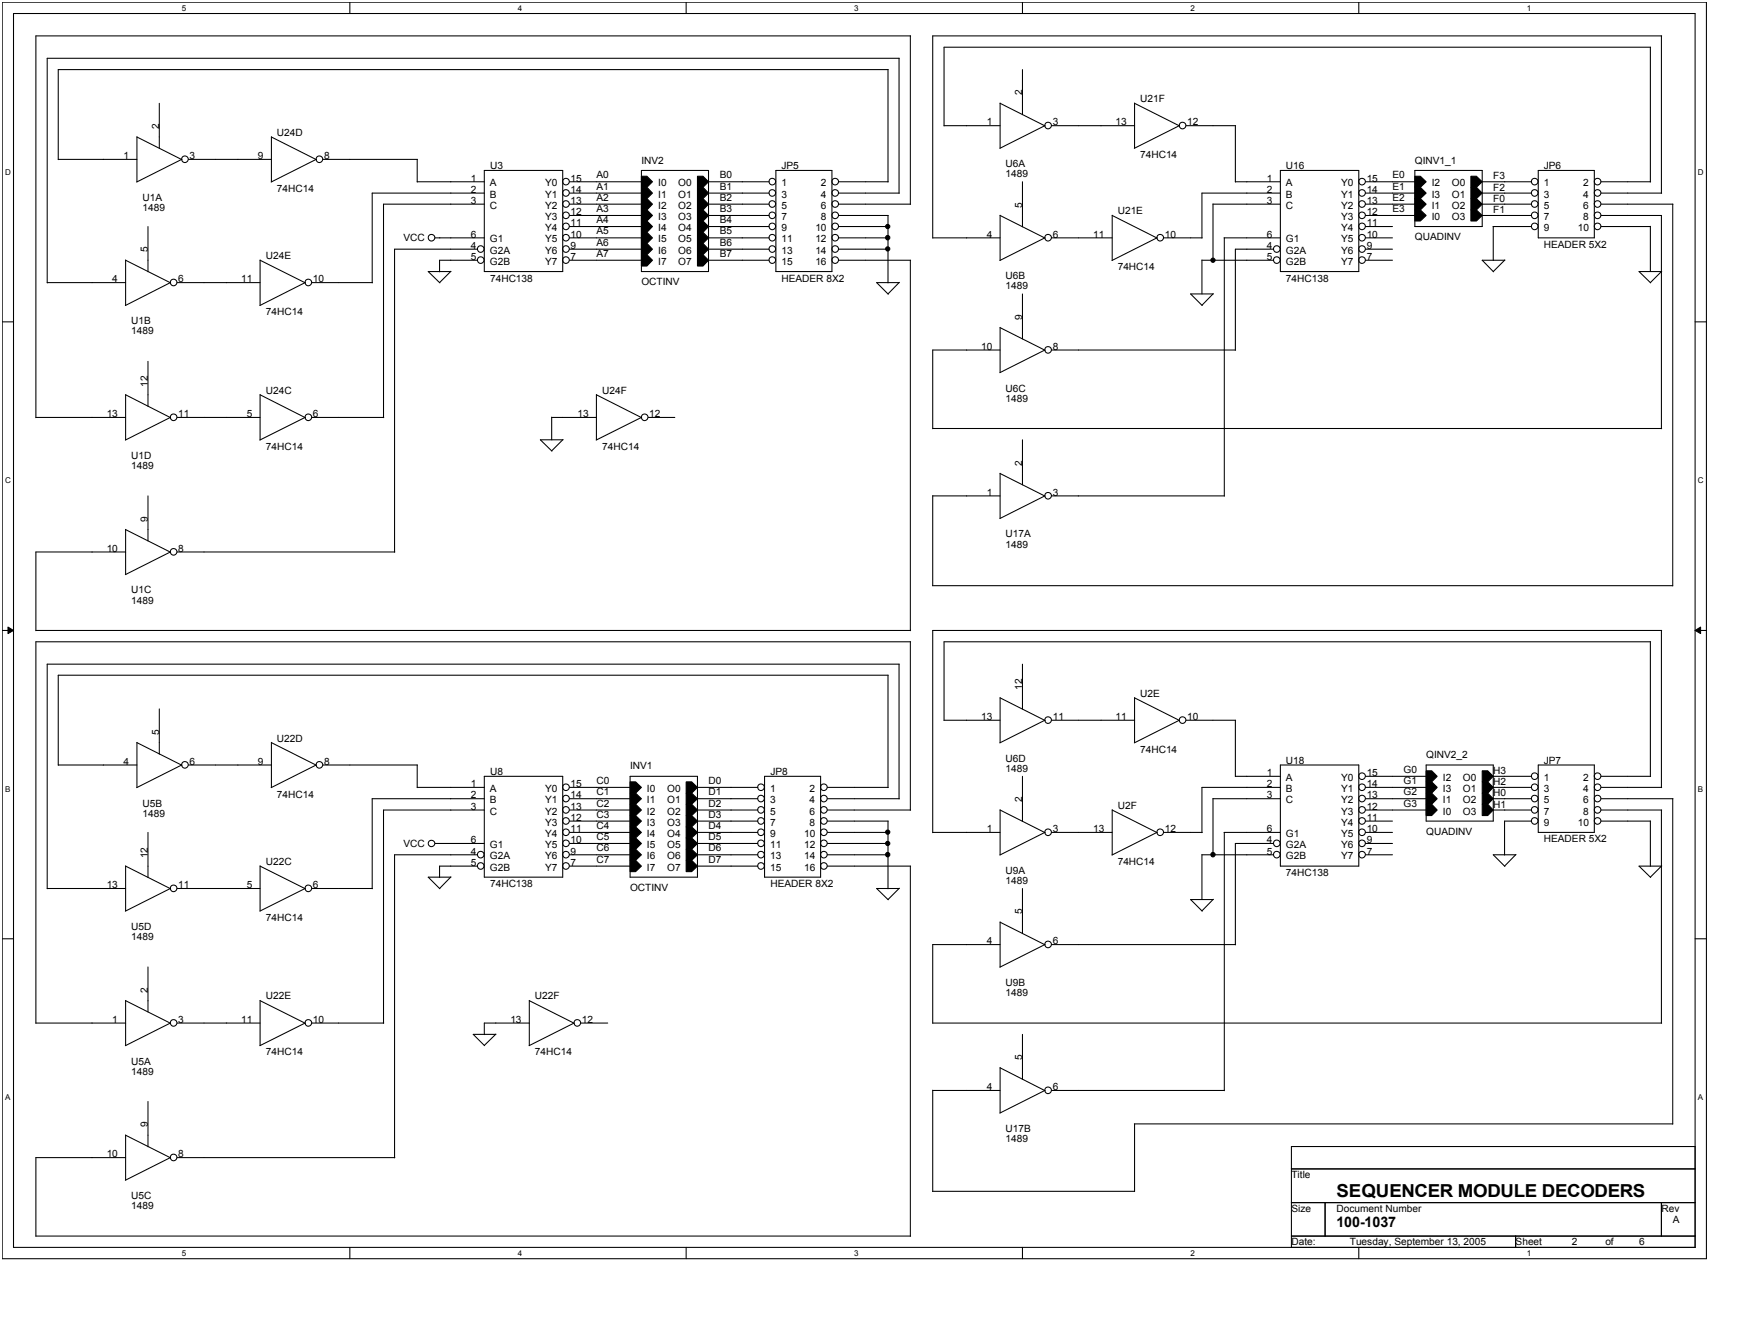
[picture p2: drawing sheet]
<svg xmlns="http://www.w3.org/2000/svg" width="279mm" height="216mm" viewBox="0 0 279 216" stroke-linecap="round" stroke-linejoin="round" font-family="sans-serif">
<path d="M.4 .4h274.1v202h-274.1zM2.2 2.2h270.5v198.3h-270.5z" fill="none" stroke="#000" stroke-width=".17"/>
<g fill="#fff">
<path d="M29.2 .6h.7v1.4h-.7z"/>
<path d="M29.2 200.7h.7v1.4h-.7z"/>
</g>
<path d="M56.3 .4v1.8M56.3 200.5v1.9" fill="none" stroke="#000" stroke-width=".17"/>
<g fill="#fff">
<path d="M83.3 .6h.7v1.4h-.7z"/>
<path d="M83.3 200.7h.7v1.4h-.7z"/>
</g>
<path d="M110.4 .4v1.8M110.4 200.5v1.9" fill="none" stroke="#000" stroke-width=".17"/>
<g fill="#fff">
<path d="M137.4 .6h.7v1.4h-.7z"/>
<path d="M137.4 200.7h.7v1.4h-.7z"/>
</g>
<path d="M164.5 .4v1.8M164.5 200.5v1.9" fill="none" stroke="#000" stroke-width=".17"/>
<g fill="#fff">
<path d="M191.5 .6h.7v1.4h-.7z"/>
<path d="M191.5 200.7h.7v1.4h-.7z"/>
</g>
<path d="M218.6 .4v1.8M218.6 200.5v1.9" fill="none" stroke="#000" stroke-width=".17"/>
<g fill="#fff">
<path d="M245.6 .6h.7v1.4h-.7z"/>
<path d="M245.6 200.7h.7v1.4h-.7z"/>
<path d="M.8 26.9h.9v1.4h-.9z"/>
<path d="M273.1 26.9h.9v1.4h-.9z"/>
<path d="M.8 76.5h.9v1.4h-.9z"/>
<path d="M273.1 76.5h.9v1.4h-.9z"/>
</g>
<path d="M.4 51.7h1.8M272.7 51.7h1.8" fill="none" stroke="#000" stroke-width=".17"/>
<g fill="#fff">
<path d="M.8 126.1h.8v1.4h-.8z"/>
<path d="M273.1 126.1h.8v1.4h-.8z"/>
</g>
<path d="M.4 101.4h1.8M272.7 101.4h1.8" fill="none" stroke="#000" stroke-width=".17"/>
<path d="M1.3 100.8l.9 .6-.9 .5zM272.7 101.4l.8-.6v1.1z" fill="#000"/>
<path d="M1.3 100.8l.9 .6-.9 .5zM272.7 101.4l.8-.6v1.1z" fill="none" stroke="#000" stroke-width=".16"/>
<g fill="#fff">
<path d="M.8 175.7h.8v1.4h-.8z"/>
<path d="M273.1 175.7h.8v1.4h-.8z"/>
</g>
<g fill="none" stroke="#000" stroke-width=".17">
<path d="M25.6 16.6v7.2M142.8 11.2v18.1M142.9 11.2h-133.5v14.5M144.6 9.4v21.7M144.7 9.4h-137.1v36.1M146.4 5.8v27.1M146.5 5.8h-140.7v61.3M160.9 16.6l7.2 3.6M160.9 16.6v7.2M164.5 11.2v7.2M182.5 16.6l7.2 3.6M182.5 16.6v7.2"/>
<path d="M265.5 7.6v21.7M265.5 7.6h-113.6v12.6M267.2 5.8v25.3M267.3 5.8h-117.3v32.5M9.4 25.6h12.6M22 22l7.3 3.7M22 22v7.2M23.8 36.4v7.3M29.2 25.6l-7.2 3.7M30.3 25.6h13.4M43.7 22v7.2M43.7 22l7.2 3.7"/>
<path d="M50.9 25.6l-7.3 3.7M52 25.6h15.1M67.1 29.2h10.8M67.1 25.6v3.7M70 38.2h7.9M77.9 27.4h12.6v16.3h-12.6zM77.9 31h-18v14.5M77.9 32.8h-16.2v34.3M91.6 36.4h11.6M91.6 38.2h11.6M91.6 29.2h11.6M91.6 31h11.6"/>
<path d="M91.6 32.8h11.6M91.6 34.6h11.6M103.2 28.3h.9l.8 .9-.8 .9h-.9zM103.2 30.1h.9l.8 .9-.8 .9h-.9zM103.2 31.9h.9l.8 .9-.8 1h-.9zM103.2 33.8h.9l.8 .8-.8 .9h-.9zM103.2 35.5h.9l.8 .9-.8 .9h-.9zM103.2 37.3h.9l.8 .9-.8 .9h-.9zM103.2 39.1h.9l.8 1-.8 .8h-.9zM103.2 27.4h10.8v16.3h-10.8zM112.2 28.3h.9l.9 .9-.9 .9h-.9zM112.2 30.1h.9l.9 .9-.9 .9h-.9z"/>
<path d="M112.2 31.9h.9l.9 .9-.9 1h-.9zM112.2 33.8h.9l.9 .8-.9 .9h-.9zM112.2 35.5h.9l.9 .9-.9 .9h-.9zM112.2 37.3h.9l.9 .9-.9 .9h-.9zM112.2 39.1h.9l.9 1-.9 .8h-.9zM114 36.4h9.7M114 38.2h9.7M114 29.2h9.7M114 31h9.7M114 32.8h9.7M114 34.6h9.7M124.8 27.4h9v16.3h-9z"/>
<path d="M134.9 36.4h8M134.9 38.2h8M134.9 29.2h8M134.9 31h9.8M134.9 32.8h11.6M134.9 34.6h8M142.8 34.6v10.9M150 38.2h10.9M151.9 20.2h9M160.9 34.6v7.2M160.9 34.6l7.2 3.7M164.5 29.2v7.3"/>
<path d="M168.1 20.2l-7.3 3.6M168.1 38.2l-7.3 3.7M169.2 38.2h9.7M169.2 20.2h13.3M178.9 34.6v7.2M178.9 34.6l7.2 3.7M186.1 38.2l-7.2 3.7M187.2 38.2h6.2M189.7 20.2l-7.2 3.6M190.8 20.2h8M195.1 32.8h10.8M195.1 32.8v9"/>
<path d="M196.9 38.2h9M196.9 38.2v41.6M198.7 29.2h7.2M198.7 20.2v9.1M205.9 27.4h12.7v16.3h-12.7zM205.9 31h-12.6v7.3M219.7 36.4h4.3M219.7 38.2h4.3M219.7 29.2h7.9M219.7 31h7.9M219.7 32.8h7.9M219.7 34.6h7.9"/>
<path d="M227.6 28.3h.9l.9 .9-.9 .9h-.9zM227.6 30.1h.9l.9 .9-.9 .9h-.9zM227.6 31.9h.9l.9 .9-.9 1h-.9zM227.6 33.8h.9l.9 .8-.9 .9h-.9zM227.6 27.4h10.8v9h-10.8zM236.6 28.3h.9l.9 .9-.9 .9h-.9zM236.6 30.1h.9l.9 .9-.9 .9h-.9zM236.6 31.9h.9l.9 .9-.9 1h-.9zM236.6 33.8h.9l.9 .8-.9 .9h-.9zM238.4 29.2h7.9M238.4 31h7.9M238.4 32.8h7.9"/>
<path d="M238.4 34.6h7.9M240.2 36.4h6.1M240.2 36.4v5.5M247.4 27.4h9v10.8h-9zM257.5 34.6h9.7v34.3M257.5 36.4h8M257.5 29.2h8M257.5 31h9.8M257.5 32.8h11.6M265.5 36.4v7.3M269.1 32.8v61.4M7.6 45.4h12.6"/>
<path d="M20.2 41.8v7.3M20.2 41.8l7.2 3.7M23.8 58.1v7.2M27.4 45.4l-7.2 3.7M28.5 45.4h13.3M41.8 41.8l7.3 3.7M41.8 41.8v7.3M49.1 45.4l-7.3 3.7M50.2 45.4h9.7M72.5 43.7h-3.6l1.8 1.8M72.5 43.6l-1.8 1.8M76.8 41.8h-6.1v1.9"/>
<path d="M76.8 40.1h-13.3v48.7M91.6 41.8h11.6M91.6 40.1h11.6M103.2 40.9h.9l.8 .9-.8 1h-.9zM112.2 40.9h.9l.9 .9-.9 1h-.9zM114 41.8h9.7M114 40.1h9.7M134.9 41.8h11.6M134.9 40.1h8M144.7 45.4h-3.7l1.9 1.9M144.7 45.4l-1.9 1.9M146.4 41.8v59.6"/>
<path d="M160.9 52.6v7.3M160.9 52.7l7.2 3.6M160.9 56.3h-10.9v12.6M164.5 47.3v7.2M168.1 56.3l-7.3 3.6M169.2 56.3h29.6M193.3 41.8h11.5M193.3 41.8v5.5M195.2 47.3h-3.7l1.9 1.8M195.2 47.2l-1.9 1.9M204.8 40.1h-6.1v16.2M219.7 41.8h4.3"/>
<path d="M219.7 40.1h4.3M242.1 41.8h-3.7l1.8 1.9M242.1 41.8l-1.9 1.9M267.3 43.7h-3.7l1.9 1.8M267.3 43.6l-1.8 1.8M5.8 67.1h14.4M20.2 63.4v7.3M20.2 63.5l7.2 3.6M23.8 79.7v7.3M27.4 67.1l-7.2 3.6M28.5 67.1h13.3M41.8 63.4v7.3"/>
<path d="M41.8 63.5l7.3 3.6M49.1 67.1l-7.3 3.6M50.2 67.1h11.5M88.7 67.1h7.2M88.7 67.1v3.6M90.6 70.7h-3.7l1.9 1.8M90.6 70.7l-1.9 1.8M95.9 63.5l7.3 3.6M95.9 63.4v7.3M103.2 67.1l-7.3 3.6M104.3 67.1h4.2M150 79.7h10.9"/>
<path d="M150 79.7v14.5M150 68.9h117.3M160.9 76.1v7.2M160.9 76.1l7.2 3.7M164.5 70.7v7.2M168.1 79.7l-7.3 3.7M169.2 79.7h27.7M20.2 85.1v7.2M20.2 85.1l7.2 3.7M20.2 88.7h-14.4v12.7M27.4 88.7l-7.2 3.7M28.5 88.7h35"/>
<path d="M150 94.2h119.1M5.8 101.4h140.7M22 119.3v7.3M22 119.4l7.3 3.6M25.6 114v7.2M43.7 119.4l7.2 3.6M43.7 119.3v7.3M142.8 108.5v18.1M142.9 108.5h-133.5v14.5M144.6 106.8v21.6M144.7 106.8h-137.1v36.1M146.4 103.2v27.1"/>
<path d="M146.5 103.2h-140.7v61.3M151.9 115.8h9M160.9 112.1v7.3M160.9 112.2l7.2 3.6M164.5 106.8v7.2M168.1 115.8l-7.3 3.6M169.2 115.8h13.3M182.5 112.1v7.3M182.5 112.2l7.2 3.6M189.7 115.8l-7.2 3.6M190.8 115.8h8M198.7 115.8v9"/>
<path d="M265.5 103.2v21.6M265.5 103.2h-113.6v12.6M267.2 101.4v25.2M267.3 101.4h-117.3v32.5M9.4 123h12.6M20.2 139.2v7.2M20.2 139.2l7.2 3.7M23.8 133.8v7.3M29.2 123l-7.2 3.6M30.3 123h13.4M41.8 139.2v7.2M41.8 139.2l7.3 3.7"/>
<path d="M50.9 123l-7.3 3.6M52 123h15.1M67.1 126.6h10.8M67.1 123v3.6M70 135.6h7.9M76.8 139.2h-6.1v1.9M76.8 137.4h-13.3v48.7M77.9 124.8h12.6v16.2h-12.6zM77.9 128.4h-18v14.5M77.9 130.2h-16.2v34.3M91.6 132h9.8M91.6 135.6h9.8"/>
<path d="M91.6 139.2h9.8M91.6 137.4h9.8M91.6 133.8h9.8M91.6 126.6h9.8M91.6 128.4h9.8M91.6 130.2h9.8M101.4 125.7h.8l1 .9-1 .9h-.8zM101.4 127.5h.8l1 .9-1 .9h-.8zM101.4 129.3h.8l1 .9-1 .9h-.8zM101.4 131.1h.8l1 .9-1 .9h-.8zM101.4 132.9h.8l1 .9-1 .9h-.8zM101.4 134.7h.8l1 .9-1 .9h-.8z"/>
<path d="M101.4 136.5h.8l1 .9-1 .9h-.8zM101.4 138.3h.8l1 .9-1 .9h-.8zM101.4 124.8h10.8v16.2h-10.8zM110.4 125.7h.9l.9 .9-.9 .9h-.9zM110.4 127.5h.9l.9 .9-.9 .9h-.9zM110.4 129.3h.9l.9 .9-.9 .9h-.9zM110.4 131.1h.9l.9 .9-.9 .9h-.9zM110.4 132.9h.9l.9 .9-.9 .9h-.9zM110.4 134.7h.9l.9 .9-.9 .9h-.9zM110.4 136.5h.9l.9 .9-.9 .9h-.9zM110.4 138.3h.9l.9 .9-.9 .9h-.9zM112.2 132h9.7"/>
<path d="M112.2 135.6h9.7M112.2 139.2h9.7M112.2 137.4h9.7M112.2 133.8h9.7M112.2 126.6h9.7M112.2 128.4h9.7M112.2 130.2h9.7M123 124.8h9v16.2h-9zM133.1 132h9.8M133.1 135.6h9.8M133.1 139.2h13.4M133.1 137.4h9.8"/>
<path d="M133.1 133.8h9.8M133.1 126.6h9.8M133.1 128.4h11.6M133.1 130.2h13.4M142.8 132v10.9M146.4 139.2v59.6M150 133.8h10.9M160.9 130.2v7.2M160.9 130.2l7.2 3.7M164.5 124.8v7.2M168.1 133.8l-7.3 3.7M169.2 133.8h9.7"/>
<path d="M178.9 130.2l7.2 3.7M178.9 130.2v7.2M186.1 133.8l-7.2 3.7M187.2 133.8h6.2M193.3 137.4h11.5M193.3 137.4v7.2M195.1 128.4h10.8M195.1 128.4v9M196.9 133.8h9M196.9 133.8v41.5M198.7 124.8h7.2M204.8 135.6h-6.1v16.3"/>
<path d="M205.9 123h12.7v16.2h-12.7zM205.9 126.6h-12.6v7.3M219.7 124.8h9.7M219.7 132h4.3M219.7 135.6h4.3M219.7 137.4h4.3M219.7 133.8h4.3M219.7 126.6h9.7M219.7 128.4h9.7M219.7 130.2h9.7M229.4 123.9h.9l.9 .9-.9 .9h-.9zM229.4 125.7h.9l.9 .9-.9 .9h-.9z"/>
<path d="M229.4 127.5h.9l.9 .9-.9 .9h-.9zM229.4 129.3h.9l.9 .9-.9 .9h-.9zM229.4 123h10.8v9h-10.8zM238.4 123.9h.9l.9 .9-.9 .9h-.9zM238.4 125.7h.9l.9 .9-.9 .9h-.9zM238.4 127.5h.9l.9 .9-.9 .9h-.9zM238.4 129.3h.9l.9 .9-.9 .9h-.9zM240.2 124.8h6.1M240.2 126.6h6.1M240.2 128.4h6.1M240.2 130.2h6.1M243.8 137.4h-3.6l1.9 1.9"/>
<path d="M243.8 137.4l-1.8 1.8M246.3 132h-4.3v5.5M247.4 123h9v10.8h-9zM257.5 124.8h8M257.5 132h8M257.5 126.6h9.8M257.5 128.4h11.6M257.5 130.2h9.8M265.5 132v7.3M267.2 130.2v34.3M267.3 139.2h-3.7l1.9 1.9M267.3 139.2l-1.8 1.8"/>
<path d="M269.1 128.4v52.3M.4 150.9h1.8M7.6 142.8h12.6M23.8 155.4v7.3M27.4 142.8l-7.2 3.7M28.5 142.8h13.3M49.1 142.8l-7.3 3.7M50.2 142.8h9.7M72.5 141h-3.6l1.8 1.9M72.5 141l-1.8 1.8M144.7 142.8h-3.7l1.9 1.9M144.7 142.8l-1.9 1.8"/>
<path d="M160.9 148.2v7.2M160.9 148.3l7.2 3.6M160.9 151.9h-10.9v12.6M164.5 142.8v7.3M168.1 151.9l-7.3 3.6M169.2 151.9h29.6M195.2 144.6h-3.7l1.9 1.9M195.2 144.6l-1.9 1.8M272.7 150.9h1.8M5.8 164.5h14.4M20.2 160.9l7.2 3.6M20.2 160.8v7.3"/>
<path d="M23.8 177.1v7.3M27.4 164.5l-7.2 3.6M28.5 164.5h13.3M41.8 160.8v7.3M41.8 160.9l7.3 3.6M49.1 164.5l-7.3 3.6M50.2 164.5h11.5M79.8 166.3h-3.7l1.8 1.8M79.8 166.2l-1.9 1.9M85.1 164.5h-7.2v1.8M85.1 160.9l7.3 3.6M85.1 160.8v7.3"/>
<path d="M92.3 164.5l-7.2 3.6M93.4 164.5h4.4M150 164.5h117.3M150 175.3h10.9M150 175.3v16.2M160.9 171.6v7.3M160.9 171.7l7.2 3.6M164.5 166.3v7.2M168.1 175.3l-7.3 3.6M169.2 175.3h27.7M5.8 198.7h140.7M20.2 182.5v7.2"/>
<path d="M20.2 182.5l7.2 3.6M20.2 186.1h-14.4v12.7M27.4 186.1l-7.2 3.6M28.5 186.1h35M150 191.5h32.5M182.5 180.7h86.6M182.5 180.7v10.9M207.7 184.3h65v16.2h-65zM207.7 187.9h65M207.7 193.3h65M207.7 198.7h65M213.1 193.3v5.4"/>
<path d="M243.8 198.7v1.8M267.2 193.3v5.4"/>
<circle cx="29.7" cy="25.6" r=".54"/>
<circle cx="51.4" cy="25.6" r=".54"/>
<circle cx="69.4" cy="38.2" r=".54"/>
<circle cx="91" cy="31" r=".54"/>
<circle cx="91" cy="29.2" r=".54"/>
<circle cx="91" cy="34.6" r=".54"/>
<circle cx="91" cy="32.8" r=".54"/>
<circle cx="91" cy="38.2" r=".54"/>
<circle cx="91" cy="36.4" r=".54"/>
<circle cx="124.2" cy="31" r=".54"/>
<circle cx="124.2" cy="29.2" r=".54"/>
<circle cx="124.2" cy="34.6" r=".54"/>
<circle cx="124.2" cy="32.8" r=".54"/>
<circle cx="124.2" cy="38.2" r=".54"/>
<circle cx="124.2" cy="36.4" r=".54"/>
<circle cx="134.3" cy="31" r=".54"/>
<circle cx="134.3" cy="29.2" r=".54"/>
<circle cx="134.3" cy="34.6" r=".54"/>
<circle cx="134.3" cy="32.8" r=".54"/>
<circle cx="134.3" cy="38.2" r=".54"/>
<circle cx="134.3" cy="36.4" r=".54"/>
<circle cx="142.8" cy="38.2" r=".35"/>
<circle cx="142.8" cy="36.4" r=".34"/>
<circle cx="168.6" cy="20.2" r=".54"/>
<circle cx="168.6" cy="38.2" r=".54"/>
<circle cx="186.6" cy="38.2" r=".54"/>
<circle cx="190.2" cy="20.2" r=".54"/>
<circle cx="219.1" cy="29.2" r=".54"/>
<circle cx="219.1" cy="31" r=".54"/>
<circle cx="219.1" cy="34.6" r=".54"/>
<circle cx="219.1" cy="32.8" r=".54"/>
<circle cx="219.1" cy="38.2" r=".54"/>
<circle cx="219.1" cy="36.4" r=".54"/>
<circle cx="246.9" cy="31" r=".54"/>
<circle cx="246.9" cy="29.2" r=".54"/>
<circle cx="246.9" cy="34.6" r=".54"/>
<circle cx="246.9" cy="32.8" r=".54"/>
<circle cx="246.9" cy="36.4" r=".54"/>
<circle cx="257" cy="31" r=".54"/>
<circle cx="257" cy="29.2" r=".54"/>
<circle cx="257" cy="34.6" r=".54"/>
<circle cx="257" cy="32.8" r=".54"/>
<circle cx="257" cy="36.4" r=".54"/>
<circle cx="27.9" cy="45.4" r=".54"/>
<circle cx="49.6" cy="45.4" r=".54"/>
<circle cx="77.3" cy="40" r=".54"/>
<circle cx="77.3" cy="41.8" r=".54"/>
<circle cx="91" cy="40" r=".54"/>
<circle cx="91" cy="41.8" r=".54"/>
<circle cx="124.2" cy="40" r=".54"/>
<circle cx="124.2" cy="41.8" r=".54"/>
<circle cx="134.3" cy="40" r=".54"/>
<circle cx="134.3" cy="41.8" r=".54"/>
<circle cx="142.8" cy="40" r=".34"/>
<circle cx="168.6" cy="56.2" r=".54"/>
<circle cx="195.1" cy="41.8" r=".34"/>
<circle cx="205.4" cy="40" r=".54"/>
<circle cx="205.4" cy="41.8" r=".54"/>
<circle cx="219.1" cy="40" r=".54"/>
<circle cx="219.1" cy="41.8" r=".54"/>
<circle cx="27.9" cy="67.1" r=".54"/>
<circle cx="49.6" cy="67.1" r=".54"/>
<circle cx="103.7" cy="67.1" r=".54"/>
<circle cx="168.6" cy="79.7" r=".54"/>
<circle cx="27.9" cy="88.7" r=".54"/>
<circle cx="168.6" cy="115.8" r=".54"/>
<circle cx="190.2" cy="115.8" r=".54"/>
<circle cx="29.7" cy="123" r=".54"/>
<circle cx="51.4" cy="123" r=".54"/>
<circle cx="69.4" cy="135.6" r=".52"/>
<circle cx="77.3" cy="137.4" r=".54"/>
<circle cx="77.3" cy="139.2" r=".54"/>
<circle cx="91" cy="128.4" r=".54"/>
<circle cx="91" cy="132" r=".54"/>
<circle cx="91" cy="135.6" r=".54"/>
<circle cx="91" cy="137.4" r=".54"/>
<circle cx="91" cy="130.2" r=".54"/>
<circle cx="91" cy="126.6" r=".54"/>
<circle cx="91" cy="139.2" r=".54"/>
<circle cx="91" cy="133.8" r=".54"/>
<circle cx="122.4" cy="126.6" r=".54"/>
<circle cx="122.4" cy="132" r=".54"/>
<circle cx="122.4" cy="130.2" r=".54"/>
<circle cx="122.4" cy="128.4" r=".54"/>
<circle cx="122.4" cy="137.4" r=".54"/>
<circle cx="122.4" cy="135.6" r=".54"/>
<circle cx="122.4" cy="139.2" r=".54"/>
<circle cx="122.4" cy="133.8" r=".54"/>
<circle cx="132.5" cy="130.2" r=".54"/>
<circle cx="132.5" cy="137.4" r=".54"/>
<circle cx="132.5" cy="126.6" r=".54"/>
<circle cx="132.5" cy="128.4" r=".54"/>
<circle cx="132.5" cy="135.6" r=".54"/>
<circle cx="132.5" cy="132" r=".54"/>
<circle cx="132.5" cy="139.2" r=".54"/>
<circle cx="132.5" cy="133.8" r=".54"/>
<circle cx="142.8" cy="137.4" r=".35"/>
<circle cx="142.8" cy="135.6" r=".34"/>
<circle cx="142.8" cy="133.8" r=".34"/>
<circle cx="168.6" cy="133.8" r=".54"/>
<circle cx="186.6" cy="133.8" r=".54"/>
<circle cx="195.1" cy="137.4" r=".35"/>
<circle cx="205.4" cy="137.4" r=".54"/>
<circle cx="205.4" cy="135.6" r=".54"/>
<circle cx="219.1" cy="126.6" r=".54"/>
<circle cx="219.1" cy="137.4" r=".54"/>
<circle cx="219.1" cy="130.2" r=".54"/>
<circle cx="219.1" cy="128.4" r=".54"/>
<circle cx="219.1" cy="132" r=".54"/>
<circle cx="219.1" cy="124.8" r=".54"/>
<circle cx="219.1" cy="135.6" r=".54"/>
<circle cx="219.1" cy="133.8" r=".54"/>
<circle cx="246.9" cy="124.8" r=".54"/>
<circle cx="246.9" cy="130.2" r=".54"/>
<circle cx="246.9" cy="132" r=".54"/>
<circle cx="246.9" cy="128.4" r=".54"/>
<circle cx="246.9" cy="126.6" r=".54"/>
<circle cx="257" cy="132" r=".54"/>
<circle cx="257" cy="124.8" r=".54"/>
<circle cx="257" cy="126.6" r=".54"/>
<circle cx="257" cy="128.4" r=".54"/>
<circle cx="257" cy="130.2" r=".54"/>
<circle cx="27.9" cy="142.8" r=".54"/>
<circle cx="49.6" cy="142.8" r=".54"/>
<circle cx="168.6" cy="151.8" r=".54"/>
<circle cx="27.9" cy="164.4" r=".54"/>
<circle cx="49.6" cy="164.4" r=".54"/>
<circle cx="92.9" cy="164.4" r=".54"/>
<circle cx="168.6" cy="175.3" r=".54"/>
<circle cx="27.9" cy="186.1" r=".54"/>
</g>
<g fill="#000">
<path d="M103.2 28.3h.9l.8 .9-.8 .9h-.9z" fill-rule="evenodd"/>
<path d="M103.2 30.1h.9l.8 .9-.8 .9h-.9z" fill-rule="evenodd"/>
<path d="M103.2 31.9h.9l.8 .9-.8 1h-.9z" fill-rule="evenodd"/>
<path d="M103.2 33.8h.9l.8 .8-.8 .9h-.9z" fill-rule="evenodd"/>
<path d="M103.2 35.5h.9l.8 .9-.8 .9h-.9z" fill-rule="evenodd"/>
<path d="M103.2 37.3h.9l.8 .9-.8 .9h-.9z" fill-rule="evenodd"/>
<path d="M112.2 28.3h.9l.9 .9-.9 .9h-.9z" fill-rule="evenodd"/>
<path d="M112.2 30.1h.9l.9 .9-.9 .9h-.9z" fill-rule="evenodd"/>
<path d="M112.2 31.9h.9l.9 .9-.9 1h-.9z" fill-rule="evenodd"/>
<path d="M112.2 33.8h.9l.9 .8-.9 .9h-.9z" fill-rule="evenodd"/>
<path d="M112.2 35.5h.9l.9 .9-.9 .9h-.9z" fill-rule="evenodd"/>
<path d="M112.2 37.3h.9l.9 .9-.9 .9h-.9z" fill-rule="evenodd"/>
<path d="M227.6 28.3h.9l.9 .9-.9 .9h-.9z" fill-rule="evenodd"/>
<path d="M227.6 30.1h.9l.9 .9-.9 .9h-.9z" fill-rule="evenodd"/>
<path d="M227.6 31.9h.9l.9 .9-.9 1h-.9z" fill-rule="evenodd"/>
<path d="M227.6 33.8h.9l.9 .8-.9 .9h-.9z" fill-rule="evenodd"/>
<path d="M236.6 28.3h.9l.9 .9-.9 .9h-.9z" fill-rule="evenodd"/>
<path d="M236.6 30.1h.9l.9 .9-.9 .9h-.9z" fill-rule="evenodd"/>
<path d="M236.6 31.9h.9l.9 .9-.9 1h-.9z" fill-rule="evenodd"/>
<path d="M236.6 33.8h.9l.9 .8-.9 .9h-.9z" fill-rule="evenodd"/>
<path d="M103.2 39.1h.9l.8 1-.8 .8h-.9z" fill-rule="evenodd"/>
<path d="M103.2 40.9h.9l.8 .9-.8 1h-.9z" fill-rule="evenodd"/>
<path d="M112.2 39.1h.9l.9 1-.9 .8h-.9z" fill-rule="evenodd"/>
<path d="M112.2 40.9h.9l.9 .9-.9 1h-.9z" fill-rule="evenodd"/>
<path d="M101.4 125.7h.8l1 .9-1 .9h-.8z" fill-rule="evenodd"/>
<path d="M101.4 127.5h.8l1 .9-1 .9h-.8z" fill-rule="evenodd"/>
<path d="M101.4 129.3h.8l1 .9-1 .9h-.8z" fill-rule="evenodd"/>
<path d="M101.4 131.1h.8l1 .9-1 .9h-.8z" fill-rule="evenodd"/>
<path d="M101.4 132.9h.8l1 .9-1 .9h-.8z" fill-rule="evenodd"/>
<path d="M101.4 134.7h.8l1 .9-1 .9h-.8z" fill-rule="evenodd"/>
<path d="M101.4 136.5h.8l1 .9-1 .9h-.8z" fill-rule="evenodd"/>
<path d="M101.4 138.3h.8l1 .9-1 .9h-.8z" fill-rule="evenodd"/>
<path d="M110.4 125.7h.9l.9 .9-.9 .9h-.9z" fill-rule="evenodd"/>
<path d="M110.4 127.5h.9l.9 .9-.9 .9h-.9z" fill-rule="evenodd"/>
<path d="M110.4 129.3h.9l.9 .9-.9 .9h-.9z" fill-rule="evenodd"/>
<path d="M110.4 131.1h.9l.9 .9-.9 .9h-.9z" fill-rule="evenodd"/>
<path d="M110.4 132.9h.9l.9 .9-.9 .9h-.9z" fill-rule="evenodd"/>
<path d="M110.4 134.7h.9l.9 .9-.9 .9h-.9z" fill-rule="evenodd"/>
<path d="M110.4 136.5h.9l.9 .9-.9 .9h-.9z" fill-rule="evenodd"/>
<path d="M110.4 138.3h.9l.9 .9-.9 .9h-.9z" fill-rule="evenodd"/>
<path d="M229.4 123.9h.9l.9 .9-.9 .9h-.9z" fill-rule="evenodd"/>
<path d="M229.4 125.7h.9l.9 .9-.9 .9h-.9z" fill-rule="evenodd"/>
<path d="M229.4 127.5h.9l.9 .9-.9 .9h-.9z" fill-rule="evenodd"/>
<path d="M229.4 129.3h.9l.9 .9-.9 .9h-.9z" fill-rule="evenodd"/>
<path d="M238.4 123.9h.9l.9 .9-.9 .9h-.9z" fill-rule="evenodd"/>
<path d="M238.4 125.7h.9l.9 .9-.9 .9h-.9z" fill-rule="evenodd"/>
<path d="M238.4 127.5h.9l.9 .9-.9 .9h-.9z" fill-rule="evenodd"/>
<path d="M238.4 129.3h.9l.9 .9-.9 .9h-.9z" fill-rule="evenodd"/>
<circle cx="142.8" cy="38.2" r=".35"/>
<circle cx="142.8" cy="36.4" r=".34"/>
<circle cx="142.8" cy="40" r=".34"/>
<circle cx="195.1" cy="41.8" r=".34"/>
<circle cx="142.8" cy="137.4" r=".35"/>
<circle cx="142.8" cy="135.6" r=".34"/>
<circle cx="142.8" cy="133.8" r=".34"/>
<circle cx="195.1" cy="137.4" r=".35"/>
</g>
<text font-size="2.9" x="215" y="192.4">SEQUENCER MODULE DECODERS</text>
<text font-size="2.3" x="215" y="197.3">100-1037</text>
<g font-size="1.6">
<text x="164.4" y="15.3" transform="rotate(-90 164.4 15.3)">2</text>
<text x="183.4" y="16.4">U21F</text>
<text x="25.6" y="20.8" transform="rotate(-90 25.6 20.8)">2</text>
<text x="44.5" y="21.8">U24D</text>
<text x="158.7" y="20.2">1</text>
<text x="169.3" y="20.2">3</text>
<text x="179.5" y="20.2">13</text>
<text x="191" y="20.2">12</text>
<text x="19.9" y="25.6">1</text>
<text x="30.5" y="25.6">3</text>
<text x="41.5" y="25.6">9</text>
<text x="52.1" y="25.6">8</text>
<text x="75.7" y="29.2">1</text>
<text x="78.8" y="29.9">A</text>
<text x="78.8" y="27.2">U3</text>
<text x="87.7" y="29.9">Y0</text>
<text x="91.8" y="29.2">15</text>
<text x="95.9" y="28.7">A0</text>
<text x="103.2" y="26.3">INV2</text>
<text x="105.9" y="29.9">I0</text>
<text x="109.1" y="29.9">O0</text>
<text x="115.8" y="28.7">B0</text>
<text x="125.7" y="27.2">JP5</text>
<text x="125.7" y="29.9">1</text>
<text x="132" y="29.9">2</text>
<text x="161.8" y="26.9">U6A</text>
<text x="161.8" y="28.5">1489</text>
<text x="183.4" y="25.4">74HC14</text>
<text x="203.8" y="29.2">1</text>
<text x="206.8" y="27.2">U16</text>
<text x="206.8" y="29.9">A</text>
<text x="215.7" y="29.9">Y0</text>
<text x="219.8" y="29.2">15</text>
<text x="224" y="28.7">E0</text>
<text x="227.6" y="26.3">QINV1_1</text>
<text x="230.3" y="29.9">I2</text>
<text x="233.5" y="29.9">O0</text>
<text x="240.2" y="28.8">F3</text>
<text x="248.3" y="27.2">JP6</text>
<text x="248.3" y="29.9">1</text>
<text x="254.7" y="29.9">2</text>
<text x="22.9" y="32.3">U1A</text>
<text x="22.9" y="33.9">1489</text>
<text x="44.5" y="30.8">74HC14</text>
<text x="75.7" y="31">2</text>
<text x="75.7" y="32.8">3</text>
<text x="78.8" y="31.8">B</text>
<text x="78.8" y="33.5">C</text>
<text x="87.7" y="31.8">Y1</text>
<text x="87.7" y="33.5">Y2</text>
<text x="87.7" y="35.4">Y3</text>
<text x="91.8" y="31">14</text>
<text x="91.8" y="32.8">13</text>
<text x="91.8" y="34.6">12</text>
<text x="95.9" y="30.5">A1</text>
<text x="95.9" y="32.3">A2</text>
<text x="95.9" y="34.1">A3</text>
<text x="95.9" y="35.9">A4</text>
<text x="105.9" y="31.8">I1</text>
<text x="105.9" y="33.5">I2</text>
<text x="105.9" y="35.4">I3</text>
<text x="109.1" y="31.8">O1</text>
<text x="109.1" y="33.5">O2</text>
<text x="109.1" y="35.4">O3</text>
<text x="115.8" y="30.5">B1</text>
<text x="115.8" y="32.3">B2</text>
<text x="115.8" y="34.1">B3</text>
<text x="115.8" y="35.9">B4</text>
<text x="125.7" y="31.8">3</text>
<text x="125.7" y="33.5">5</text>
<text x="125.7" y="35.4">7</text>
<text x="132" y="31.8">4</text>
<text x="132" y="33.5">6</text>
<text x="132" y="35.4">8</text>
<text x="164.4" y="33.4" transform="rotate(-90 164.4 33.4)">5</text>
<text x="179.8" y="34.4">U21E</text>
<text x="203.8" y="31">2</text>
<text x="203.8" y="32.8">3</text>
<text x="206.8" y="31.8">B</text>
<text x="206.8" y="33.5">C</text>
<text x="215.7" y="31.8">Y1</text>
<text x="215.7" y="33.5">Y2</text>
<text x="215.7" y="35.4">Y3</text>
<text x="219.8" y="31">14</text>
<text x="219.8" y="32.8">13</text>
<text x="219.8" y="34.6">12</text>
<text x="224" y="30.5">E1</text>
<text x="224" y="32.3">E2</text>
<text x="224" y="34.1">E3</text>
<text x="230.3" y="31.8">I3</text>
<text x="230.3" y="33.5">I1</text>
<text x="230.3" y="35.4">I0</text>
<text x="233.5" y="31.8">O1</text>
<text x="233.5" y="33.5">O2</text>
<text x="233.5" y="35.4">O3</text>
<text x="240.2" y="30.7">F2</text>
<text x="240.2" y="32.5">F0</text>
<text x="240.2" y="34.3">F1</text>
<text x="248.3" y="31.8">3</text>
<text x="248.3" y="33.5">5</text>
<text x="248.3" y="35.4">7</text>
<text x="254.7" y="31.8">4</text>
<text x="254.7" y="33.5">6</text>
<text x="254.7" y="35.4">8</text>
<text x="23.8" y="40.6" transform="rotate(-90 23.8 40.6)">5</text>
<text x="42.8" y="41.7">U24E</text>
<text x="64.9" y="38.8">VCC</text>
<text x="75.7" y="38.2">6</text>
<text x="75.7" y="40">4</text>
<text x="75.7" y="41.8">5</text>
<text x="78.8" y="39">G1</text>
<text x="78.8" y="40.8">G2A</text>
<text x="87.7" y="37.1">Y4</text>
<text x="87.7" y="39">Y5</text>
<text x="87.7" y="40.8">Y6</text>
<text x="91.8" y="36.4">11</text>
<text x="91.8" y="38.2">10</text>
<text x="91.8" y="40">9</text>
<text x="91.8" y="41.8">7</text>
<text x="95.9" y="37.7">A5</text>
<text x="95.9" y="39.5">A6</text>
<text x="95.9" y="41.3">A7</text>
<text x="105.9" y="37.1">I4</text>
<text x="105.9" y="39">I5</text>
<text x="105.9" y="40.8">I6</text>
<text x="109.1" y="37.1">O4</text>
<text x="109.1" y="39">O5</text>
<text x="109.1" y="40.8">O6</text>
<text x="115.8" y="37.7">B5</text>
<text x="115.8" y="39.5">B6</text>
<text x="115.8" y="41.3">B7</text>
<text x="125.7" y="37.1">9</text>
<text x="125.7" y="39">11</text>
<text x="125.7" y="40.8">13</text>
<text x="131.2" y="39">12</text>
<text x="131.2" y="40.8">14</text>
<text x="131.2" y="37.1">10</text>
<text x="158.7" y="38.2">4</text>
<text x="169.3" y="38.2">6</text>
<text x="175.9" y="38.2">11</text>
<text x="187.4" y="38.2">10</text>
<text x="203.8" y="38.2">6</text>
<text x="203.8" y="40">4</text>
<text x="203.8" y="41.8">5</text>
<text x="206.8" y="39">G1</text>
<text x="206.8" y="40.8">G2A</text>
<text x="215.7" y="37.1">Y4</text>
<text x="215.7" y="39">Y5</text>
<text x="215.7" y="40.8">Y6</text>
<text x="219.8" y="36.4">11</text>
<text x="219.8" y="38.2">10</text>
<text x="219.8" y="40">9</text>
<text x="219.8" y="41.8">7</text>
<text x="227.6" y="38.6">QUADINV</text>
<text x="248.3" y="39.8">HEADER 5X2</text>
<text x="248.3" y="37.1">9</text>
<text x="253.8" y="37.1">10</text>
<text x="18" y="45.4">4</text>
<text x="28.7" y="45.4">6</text>
<text x="38.8" y="45.4">11</text>
<text x="50.3" y="45.4">10</text>
<text x="78.8" y="42.6">G2B</text>
<text x="78.8" y="45.3">74HC138</text>
<text x="87.7" y="42.6">Y7</text>
<text x="103.2" y="45.8">OCTINV</text>
<text x="105.9" y="42.6">I7</text>
<text x="109.1" y="42.6">O7</text>
<text x="125.7" y="45.3">HEADER 8X2</text>
<text x="125.7" y="42.6">15</text>
<text x="131.2" y="42.6">16</text>
<text x="161.8" y="44.9">U6B</text>
<text x="161.8" y="46.5">1489</text>
<text x="179.8" y="43.4">74HC14</text>
<text x="206.8" y="45.3">74HC138</text>
<text x="206.8" y="42.6">G2B</text>
<text x="215.7" y="42.6">Y7</text>
<text x="21.1" y="52.1">U1B</text>
<text x="21.1" y="53.7">1489</text>
<text x="42.8" y="50.7">74HC14</text>
<text x="164.4" y="51.4" transform="rotate(-90 164.4 51.4)">9</text>
<text x="157.8" y="56.2">10</text>
<text x="169.3" y="56.2">8</text>
<text x="23.8" y="62.2" transform="rotate(-90 23.8 62.2)">12</text>
<text x="42.8" y="63.3">U24C</text>
<text x="96.9" y="63.3">U24F</text>
<text x="161.8" y="63">U6C</text>
<text x="161.8" y="64.6">1489</text>
<text x="17.2" y="67.1">13</text>
<text x="28.7" y="67.1">11</text>
<text x="39.7" y="67.1">5</text>
<text x="50.3" y="67.1">6</text>
<text x="92.9" y="67.1">13</text>
<text x="104.4" y="67.1">12</text>
<text x="21.1" y="73.8">U1D</text>
<text x="21.1" y="75.4">1489</text>
<text x="42.8" y="72.3">74HC14</text>
<text x="96.9" y="72.3">74HC14</text>
<text x="164.4" y="74.9" transform="rotate(-90 164.4 74.9)">2</text>
<text x="23.8" y="83.9" transform="rotate(-90 23.8 83.9)">9</text>
<text x="158.7" y="79.7">1</text>
<text x="169.3" y="79.7">3</text>
<text x="17.2" y="88.7">10</text>
<text x="28.7" y="88.7">8</text>
<text x="161.8" y="86.4">U17A</text>
<text x="161.8" y="88">1489</text>
<text x="21.1" y="95.4">U1C</text>
<text x="21.1" y="97">1489</text>
<text x="164.4" y="110.9" transform="rotate(-90 164.4 110.9)">12</text>
<text x="183.4" y="112">U2E</text>
<text x="25.6" y="118.1" transform="rotate(-90 25.6 118.1)">5</text>
<text x="44.5" y="119.2">U22D</text>
<text x="157.8" y="115.7">13</text>
<text x="169.3" y="115.7">11</text>
<text x="179.5" y="115.7">11</text>
<text x="191" y="115.7">10</text>
<text x="19.9" y="122.9">4</text>
<text x="30.5" y="122.9">6</text>
<text x="41.5" y="122.9">9</text>
<text x="52.1" y="122.9">8</text>
<text x="78.8" y="124.6">U8</text>
<text x="101.4" y="123.7">INV1</text>
<text x="123.9" y="124.6">JP8</text>
<text x="161.8" y="122.4">U6D</text>
<text x="161.8" y="124.1">1489</text>
<text x="183.4" y="121">74HC14</text>
<text x="203.8" y="124.8">1</text>
<text x="206.8" y="122.8">U18</text>
<text x="206.8" y="125.5">A</text>
<text x="215.7" y="125.5">Y0</text>
<text x="219.8" y="124.8">15</text>
<text x="225.8" y="124.3">G0</text>
<text x="229.4" y="121.9">QINV2_2</text>
<text x="232.1" y="125.5">I2</text>
<text x="235.3" y="125.5">O0</text>
<text x="240.2" y="124.4">H3</text>
<text x="248.3" y="122.8">JP7</text>
<text x="248.3" y="125.5">1</text>
<text x="254.7" y="125.5">2</text>
<text x="22.9" y="129.7">U5B</text>
<text x="22.9" y="131.3">1489</text>
<text x="44.5" y="128.2">74HC14</text>
<text x="75.7" y="126.5">1</text>
<text x="75.7" y="128.4">2</text>
<text x="75.7" y="130.2">3</text>
<text x="78.8" y="127.3">A</text>
<text x="78.8" y="129.1">B</text>
<text x="78.8" y="130.9">C</text>
<text x="87.7" y="127.3">Y0</text>
<text x="87.7" y="129.1">Y1</text>
<text x="87.7" y="130.9">Y2</text>
<text x="91.8" y="126.5">15</text>
<text x="91.8" y="128.4">14</text>
<text x="91.8" y="130.2">13</text>
<text x="91.8" y="132">12</text>
<text x="95.9" y="126.1">C0</text>
<text x="95.9" y="127.9">C1</text>
<text x="95.9" y="129.7">C2</text>
<text x="95.9" y="131.4">C3</text>
<text x="104.1" y="127.3">I0</text>
<text x="104.1" y="129.1">I1</text>
<text x="104.1" y="130.9">I2</text>
<text x="107.3" y="127.3">O0</text>
<text x="107.3" y="129.1">O1</text>
<text x="107.3" y="130.9">O2</text>
<text x="114" y="126.1">D0</text>
<text x="114" y="127.9">D1</text>
<text x="114" y="129.7">D2</text>
<text x="114" y="131.4">D3</text>
<text x="123.9" y="127.3">1</text>
<text x="123.9" y="129.1">3</text>
<text x="123.9" y="130.9">5</text>
<text x="130.2" y="127.3">2</text>
<text x="130.2" y="129.1">4</text>
<text x="130.2" y="130.9">6</text>
<text x="164.4" y="129" transform="rotate(-90 164.4 129)">2</text>
<text x="179.8" y="130">U2F</text>
<text x="203.8" y="126.5">2</text>
<text x="203.8" y="128.4">3</text>
<text x="206.8" y="127.3">B</text>
<text x="206.8" y="129.1">C</text>
<text x="215.7" y="127.3">Y1</text>
<text x="215.7" y="129.1">Y2</text>
<text x="215.7" y="130.9">Y3</text>
<text x="219.8" y="126.5">14</text>
<text x="219.8" y="128.4">13</text>
<text x="219.8" y="130.2">12</text>
<text x="219.8" y="132">11</text>
<text x="225.8" y="126.1">G1</text>
<text x="225.8" y="127.9">G2</text>
<text x="225.8" y="129.7">G3</text>
<text x="232.1" y="127.3">I3</text>
<text x="232.1" y="129.1">I1</text>
<text x="232.1" y="130.9">I0</text>
<text x="235.3" y="127.3">O1</text>
<text x="235.3" y="129.1">O2</text>
<text x="235.3" y="130.9">O3</text>
<text x="240.2" y="126.2">H2</text>
<text x="240.2" y="128">H0</text>
<text x="240.2" y="129.8">H1</text>
<text x="248.3" y="127.3">3</text>
<text x="248.3" y="129.1">5</text>
<text x="248.3" y="130.9">7</text>
<text x="254.7" y="127.3">4</text>
<text x="254.7" y="129.1">6</text>
<text x="254.7" y="130.9">8</text>
<text x="23.8" y="138" transform="rotate(-90 23.8 138)">12</text>
<text x="64.9" y="136.1">VCC</text>
<text x="75.7" y="135.6">6</text>
<text x="75.7" y="137.4">4</text>
<text x="78.8" y="136.3">G1</text>
<text x="87.7" y="132.7">Y3</text>
<text x="87.7" y="134.5">Y4</text>
<text x="87.7" y="136.3">Y5</text>
<text x="91.8" y="133.8">11</text>
<text x="91.8" y="135.6">10</text>
<text x="91.8" y="137.4">9</text>
<text x="95.9" y="133.3">C4</text>
<text x="95.9" y="135.1">C5</text>
<text x="95.9" y="136.9">C6</text>
<text x="104.1" y="132.7">I3</text>
<text x="104.1" y="134.5">I4</text>
<text x="104.1" y="136.3">I5</text>
<text x="107.3" y="132.7">O3</text>
<text x="107.3" y="134.5">O4</text>
<text x="107.3" y="136.3">O5</text>
<text x="114" y="133.3">D4</text>
<text x="114" y="135.1">D5</text>
<text x="114" y="136.9">D6</text>
<text x="123.9" y="132.7">7</text>
<text x="123.9" y="134.5">9</text>
<text x="123.9" y="136.3">11</text>
<text x="129.3" y="136.3">12</text>
<text x="129.3" y="134.5">10</text>
<text x="130.2" y="132.7">8</text>
<text x="158.7" y="133.8">1</text>
<text x="169.3" y="133.8">3</text>
<text x="175.9" y="133.8">13</text>
<text x="187.4" y="133.8">12</text>
<text x="203.8" y="133.8">6</text>
<text x="203.8" y="135.6">4</text>
<text x="203.8" y="137.4">5</text>
<text x="206.8" y="134.5">G1</text>
<text x="206.8" y="136.3">G2A</text>
<text x="215.7" y="132.7">Y4</text>
<text x="215.7" y="134.5">Y5</text>
<text x="215.7" y="136.3">Y6</text>
<text x="219.8" y="133.8">10</text>
<text x="219.8" y="135.6">9</text>
<text x="219.8" y="137.4">7</text>
<text x="229.4" y="134.2">QUADINV</text>
<text x="248.3" y="135.4">HEADER 5X2</text>
<text x="248.3" y="132.7">9</text>
<text x="253.8" y="132.7">10</text>
<text x="17.2" y="142.8">13</text>
<text x="28.7" y="142.8">11</text>
<text x="39.7" y="142.8">5</text>
<text x="42.8" y="139">U22C</text>
<text x="50.3" y="142.8">6</text>
<text x="75.7" y="139.2">5</text>
<text x="78.8" y="138.1">G2A</text>
<text x="78.8" y="140">G2B</text>
<text x="78.8" y="142.6">74HC138</text>
<text x="87.7" y="138.1">Y6</text>
<text x="87.7" y="140">Y7</text>
<text x="91.8" y="139.2">7</text>
<text x="95.9" y="138.7">C7</text>
<text x="101.4" y="143.2">OCTINV</text>
<text x="104.1" y="138.1">I6</text>
<text x="104.1" y="140">I7</text>
<text x="107.3" y="138.1">O6</text>
<text x="107.3" y="140">O7</text>
<text x="114" y="138.7">D7</text>
<text x="123.9" y="138.1">13</text>
<text x="123.9" y="140">15</text>
<text x="123.9" y="142.6">HEADER 8X2</text>
<text x="129.3" y="138.1">14</text>
<text x="129.3" y="140">16</text>
<text x="161.8" y="140.5">U9A</text>
<text x="161.8" y="142.1">1489</text>
<text x="179.8" y="139">74HC14</text>
<text x="206.8" y="140.8">74HC138</text>
<text x="206.8" y="138.1">G2B</text>
<text x="215.7" y="138.1">Y7</text>
<text x="21.1" y="149.5">U5D</text>
<text x="42.8" y="148">74HC14</text>
<text x="164.4" y="147" transform="rotate(-90 164.4 147)">5</text>
<text x="21.1" y="151.1">1489</text>
<text x="158.7" y="151.8">4</text>
<text x="169.3" y="151.8">6</text>
<text x="23.8" y="159.6" transform="rotate(-90 23.8 159.6)">2</text>
<text x="42.8" y="160.7">U22E</text>
<text x="86" y="160.7">U22F</text>
<text x="161.8" y="158.5">U9B</text>
<text x="161.8" y="160.1">1489</text>
<text x="18" y="164.4">1</text>
<text x="28.7" y="164.4">3</text>
<text x="38.8" y="164.4">11</text>
<text x="50.3" y="164.4">10</text>
<text x="82.1" y="164.4">13</text>
<text x="93.6" y="164.4">12</text>
<text x="21.1" y="171.2">U5A</text>
<text x="21.1" y="172.8">1489</text>
<text x="42.8" y="169.7">74HC14</text>
<text x="86" y="169.7">74HC14</text>
<text x="164.4" y="170.4" transform="rotate(-90 164.4 170.4)">5</text>
<text x="158.7" y="175.3">4</text>
<text x="169.3" y="175.3">6</text>
<text x="23.8" y="181.2" transform="rotate(-90 23.8 181.2)">9</text>
<text x="161.8" y="181.9">U17B</text>
<text x="161.8" y="183.6">1489</text>
<text x="17.2" y="186.1">10</text>
<text x="28.7" y="186.1">8</text>
<text x="207.7" y="189.4">Title</text>
<text x="21.1" y="192.8">U5C</text>
<text x="21.1" y="194.4">1489</text>
<text x="207.7" y="194.8">Size</text>
<text x="215" y="194.8">Document Number</text>
<text x="267.2" y="194.8">Rev</text>
<text x="269.1" y="196.6">A</text>
<text x="207.7" y="200.1">Date:</text>
<text x="217.1" y="200.1">Tuesday, September 13, 2005</text>
<text x="243.8" y="200.1">Sheet</text>
<text x="252.8" y="200.1">2</text>
<text x="258.2" y="200.1">of</text>
<text x="263.6" y="200.1">6</text>
</g>
<g font-size="1.3">
<text x="29.2" y="1.7">5</text>
<text x="83.3" y="1.7">4</text>
<text x="137.4" y="1.7">3</text>
<text x="191.5" y="1.7">2</text>
<text x="245.6" y="1.7">1</text>
<text x=".8" y="28.1">D</text>
<text x="273.1" y="28.1">D</text>
<text x=".8" y="77.6">C</text>
<text x="273.1" y="77.6">C</text>
<text x=".8" y="127.3">B</text>
<text x="273.1" y="127.3">B</text>
<text x=".8" y="176.8">A</text>
<text x="273.1" y="176.8">A</text>
<text x="29.2" y="201.9">5</text>
<text x="83.3" y="201.9">4</text>
<text x="137.4" y="201.9">3</text>
<text x="191.5" y="201.9">2</text>
<text x="245.6" y="201.9">1</text>
</g>
</svg>
